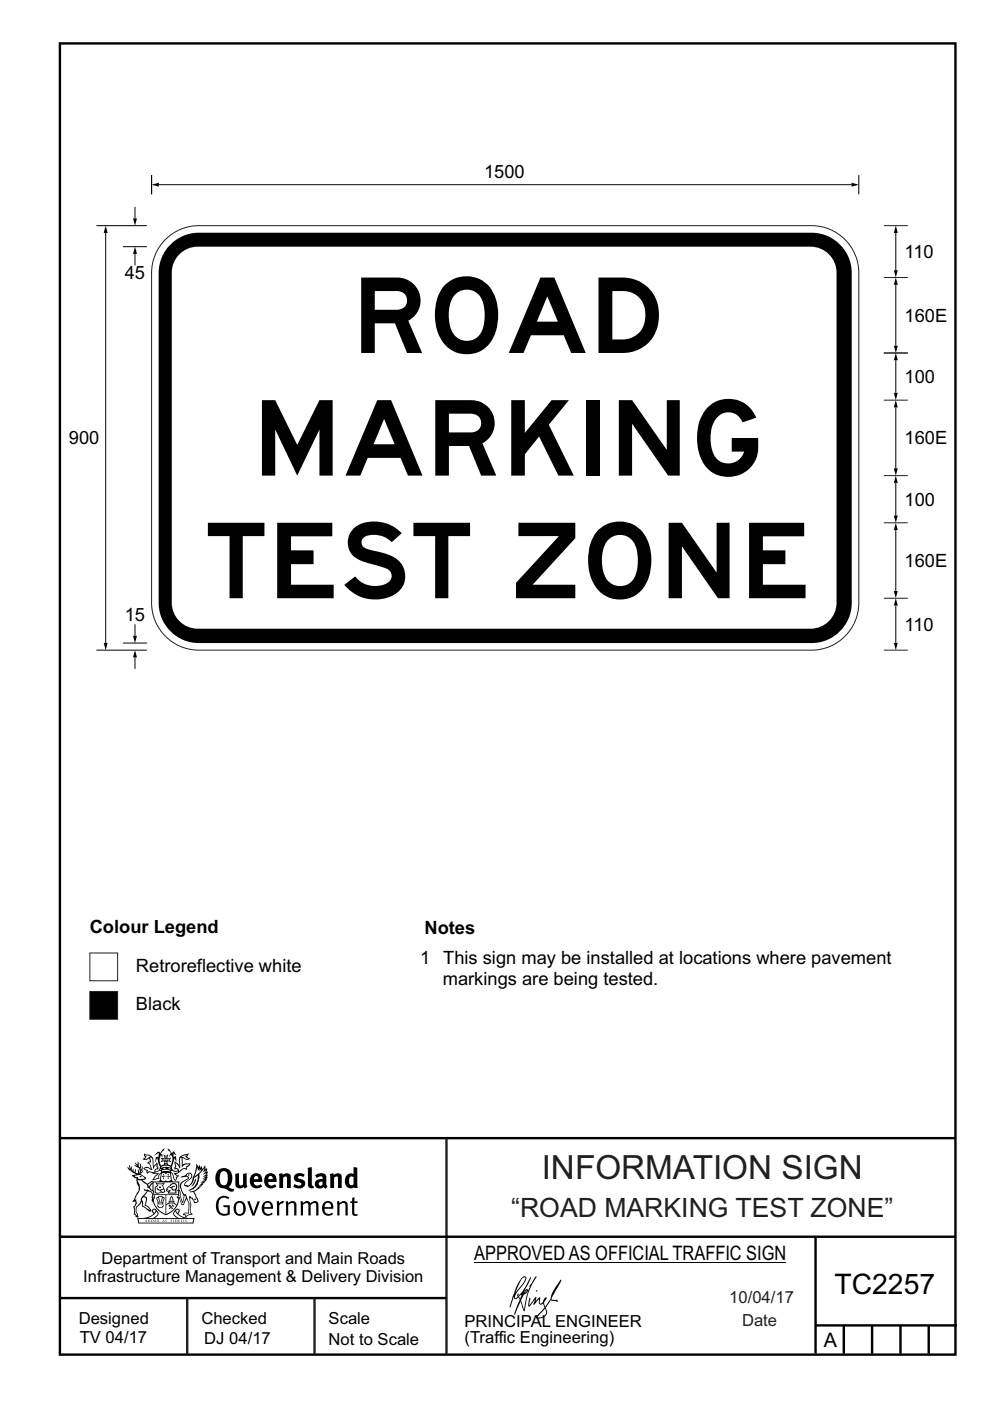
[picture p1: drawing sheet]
<svg xmlns="http://www.w3.org/2000/svg" width="210mm" height="297mm" viewBox="0 0 210 297" stroke-linecap="round" stroke-linejoin="round" font-family="sans-serif">
<path d="M12.7 9.2h190v278h-190zM12.7 241.3h189.9M12.7 275.2h82M12.7 262.2h190.1M173 262.2v24.8M173 281h30M179 281v6M185 281v6M191 281v6M197 281v6" fill="none" stroke="#000" stroke-width=".51"/>
<path d="M94.7 241.4v45.8M39.7 275.2v12M66.7 275.2v12" fill="none" stroke="#231f20" stroke-width=".51"/>
<g fill="#000">
<path d="M29.5 249.5l.3-.2 .3 .3z" fill-rule="evenodd"/>
<path d="M30.8 244.9l1.1 .3-.9 .5h-.4l.5-.5zM31.8 245.5l.2-.1a2.44 2.44 0 0 1 .4 2l.1 .4 .7-1-.1 .6 .3 .3a.57 .57 0 0 0-.6 .8l-1-.2-.5 .2 .1-.5-.7-.2 .6-.2 1 .5 .1-.1-.6-1.3-.2-.1 .5-.1zM30.7 244.5l-.2 .4 .3 .4-.6 .4a1.04 1.04 0 0 0 1.4-.1l.2 .7h-.4l-.2 .4a.94 .94 0 0 1 .9 1.1l-.2-.1a1.16 1.16 0 0 0-1.5-.1l.3 .4 .4 .2 .1 .5 .2 .2v-.2a.94 .94 0 0 1 1.1 .2h.9l-1.2 1.2a1.13 1.13 0 0 0 1.2-.2l.4-.1-.1-.4 .5-.7a.83 .83 0 0 0-.6 1.1l-.3-.1-.7 .3 1.1-1.4-.5 .2-.5-.1 1.3-.5-.2-.2-.8 .4v-.3l.2-.2 .3 .1 .1-.3-.2-.4v-.6l-.2-.3-.6 .9v-.7a1.42 1.42 0 0 0-1.7-1.8z" fill-rule="evenodd"/>
<path d="M31 258.7l.1 .2h-.2zM31 258.6l-.3 .5 .4-.1 .2 .1z" fill-rule="evenodd"/>
<path d="M31.3 258.6h.2v.4a.25 .25 0 0 0 .3-.1 .25 .25 0 0 0-.1-.3h.1a.29 .29 0 0 1 0 .4 .29 .29 0 0 1-.4 0 .29 .29 0 0 1 0-.4z" fill-rule="evenodd"/>
<path d="M32.2 258.6a.22 .22 0 0 1 .3 .2 .22 .22 0 0 1-.3 .2zM32 258.6v.5a.33 .33 0 0 0 .5-.1 .33 .33 0 0 0 0-.4 .33 .33 0 0 0-.5 0z" fill-rule="evenodd"/>
<path d="M29.2 250.1l.3 .2a.61 .61 0 0 1 .8 .3l.3 .2a.8 .8 0 0 1 .6 1l.4 .1 .5 .6a1 1 0 0 1 .5 1l-.1 .7v-.5h-.1a.96 .96 0 0 0-.8-1.3l-.3-.2h-.6l-.1-.1-.2 .1 .2 .3h.5l-1.1 1.4-.2 .9-.4 .6a1.33 1.33 0 0 0-.5 1.8l.2 .5a1.26 1.26 0 0 1-.5-1.4l-.1-.4a1.56 1.56 0 0 0 .4-1.7l-.3 .2 .2-.5a3.2 3.2 0 0 0 .7-3zM30.4 253.9h.4a2.06 2.06 0 0 1-.1 1.6l.7 .5 .4 .5-.6-.2-.8-.6-.1-.9a.51 .51 0 0 1 .1-.9zM28.6 249.3a1.52 1.52 0 0 1 2.1 .6l-1.1 .1-.2-.1-.2-.4-.4 .1zM27.5 247v.8l-.3-.4-.2 .1a3.1 3.1 0 0 0 2 1.5l-1 .1 .5 .6 .5 .1v1.1a1.84 1.84 0 0 1-.2 2.5l-.4 .9-.4 .4 .3 .1 .4-.1 .1 .4-.2 .5-.3 .2 .1 1.8 .2-.1 .2 .6h.2l.4-.1-.1-.5a1.3 1.3 0 0 1-.1-1.6l.8-1.1 .2 1.1 .6 .2 .4 .6 .2-.2 .2 .4 .5-.1a1.85 1.85 0 0 0-1.2-1.3l.1-.3a1.39 1.39 0 0 0 0-1.5h-.5l.5-.6a.66 .66 0 0 1 .9-.4 .66 .66 0 0 1 .3 .9l-.1 .4h.2v.1l-.2 .3 .2 .5 .2-.3a2.24 2.24 0 0 0 .1-2.2 .73 .73 0 0 1-.7-.6 .73 .73 0 0 1 .5-.8l.1-.2a.94 .94 0 0 0-.9 .8 .48 .48 0 0 1-.1-.5 .48 .48 0 0 1 .5-.3l.5-.3a.51 .51 0 0 0-.8 .2l-.5 .3-1-.8 .6-.1 .1-.5-1.1-.7 .5-.4v-.4l-.5 .5 .1-.2a.69 .69 0 0 0 .2-1.1v.5l-.3 .2 .1-1.1-.3-.2 .1 .6-.1 .2-.4-1.2v.6l-.7-.3 .6 .6-.6-.2 .2 .3a1 1 0 0 1 .8 1.5l-.2-.8v.8l-.5-.2-.1-.7-.2 .6-.2-.1v-.6l-.2 .4-.2-.2 .1-.7-.2 .5z" fill-rule="evenodd"/>
<path d="M32.9 258.7l.1 .2h-.2zM32.9 258.6l-.2 .5 .3-.1 .2 .1z" fill-rule="evenodd"/>
<path d="M33.6 251.6h.5l.1 .3h-.4z" fill-rule="evenodd"/>
<path d="M33.3 258.6h.2v.2l.3-.2-.2 .2 .2 .3-.3-.2-.1 .2h-.1l.2-.3z" fill-rule="evenodd"/>
<path d="M34.7 258.7l.1 .2h-.2zM34.7 258.6l-.3 .5 .4-.1 .2 .1z" fill-rule="evenodd"/>
<path d="M34.2 252.4a.3 .3 0 0 0 .6 0 .3 .3 0 0 0-.6 0zM33.3 251l.3 .3-.3 .3a.79 .79 0 0 0 0 1.3l.8-.2-.1-.3a.55 .55 0 0 1-.7-.6h.1l.1 .3 .4 .1 .8-.2-.4-.7 .4-.3-.7 .1zM33 250.7l1.1 .2 .9-.2-.4 .7 .4 1.1a.56 .56 0 0 1-.8 .3l-.2 .1a.73 .73 0 0 1-.9 .1 .73 .73 0 0 1-.3-.9v-.4l.5-.4z" fill-rule="evenodd"/>
<path d="M34.5 254h.2v.2l-.3 .6h-.1zM33.6 255.3h.9v.2a.55 .55 0 0 1-.8 .4v-.2h-.2zM33.4 254h.2l.2 .8h-.2zM33.6 255h.8l.1 .1-.8 .1zM33.8 253.7h.5l-.2 1.1h-.2zM33.3 253.8l-.1 .3 .3 1.2a.48 .48 0 0 0-.1 .5 .48 .48 0 0 0 .4 .3l.6-.1a.49 .49 0 0 0 .2-.7l.3-1.2-.1-.3a1.42 1.42 0 0 0-1.5 0z" fill-rule="evenodd"/>
<path d="M34.6 248.9l.2 .1-.1 .3 .4 .1h-.4v.6l-.1-.5-.3-.1h.3z" fill-rule="evenodd"/>
<path d="M35 258.6h.4h-.1v.5h-.2l.1-.5z" fill-rule="evenodd"/>
<path d="M34.3 248.8a.57 .57 0 0 1 .9 .2 .57 .57 0 0 1 .9-.2l.2 1.4-.2 .1a.57 .57 0 0 1-.9-.1 .69 .69 0 0 1-1.1 0zM34.2 248.1l-.3 2.1-.2 .4h2.9l-.1-.4-.3-2.1h-.2v.3l-.8-.1-.9 .1 .1-.3z" fill-rule="evenodd"/>
<path d="M34.2 247.4a1.51 1.51 0 0 1 2 .2 2.67 2.67 0 0 0-2.1 0zM35.7 247.6l.4 .2 .1 .2-.4-.1zM34.6 247.7l.4-.1 .2 .2h-.4zM34 247.9l.3 .1-.3 .1zM34.9 246.9l.3-.2 .2 .2zM34.9 245.7h.2v.4h-.2zM35 245.1l.2 .2 .2-.2-.1 .4h-.2zM35.1 246.3h.2l.1 .4-.2-.2-.2 .2zM35.3 245.7h.2v.4h-.2zM34.4 245.7l.3 .1v.2l-.3 .1 .2-.2zM35.7 245.8l.3-.1-.2 .2 .2 .2-.4-.1zM32.7 244.9l1-.5-.1 1-.2-.1-.4 .1-.2 1.1 .5-1 .2 .9a1.84 1.84 0 0 1 .3 1.7l.4 .1a2.48 2.48 0 0 1 2.2 .1l.2-.3-.2-.7 .7-1.7 .4 .6-.2-1-.2-.1-.2 .3v-.9l.6 .4-.6-.7h-.3l-.1 .4-.5-.8-.5-.3 .2 .4 .5 .6-.4 .7 .4-.3a2.06 2.06 0 0 1 0 2.2l-.6-.2-.1-.6 .1-.1 .8 .2-.4-.5 .4-.5-.7 .2-.2-.2 .2-.7-.5 .4-.5-.4 .2 .7-.2 .2-.7-.2 .4 .5-.4 .5 .7-.2 .2 .1-.2 .6-.5 .2a2.02 2.02 0 0 1 0-2.2l.3 .5-.1-.6-.3-.1 .8-1.2-.5 .3-.4 .7-.2-.3a.8 .8 0 0 0-.8 .5z" fill-rule="evenodd"/>
<path d="M35.6 248.9l.2 .1-.1 .4h.3l-.3 .1v.5l-.1-.6h-.3l.3-.1z" fill-rule="evenodd"/>
<path d="M36 254.8h.8v.2h-.8zM36.4 253.8l.2 .8h-.4zM36.4 253.5l-.3 .5-.1 .6h-.2v.4l-.7 .4 .1 .2a1.48 1.48 0 0 1 2.2 .1l.2-.1-.6-.5v-.5h-.2l-.1-.6z" fill-rule="evenodd"/>
<path d="M36.2 258.6h.3h-.2v.2h.2h-.2l.1 .3h-.2z" fill-rule="evenodd"/>
<path d="M36.7 258.6h.2v.5h-.2z" fill-rule="evenodd"/>
<path d="M35.8 255.4l.3 .1 .2 .3 .3-.2-.2-.2a.38 .38 0 0 1 .4 .5l-.1-.2-.3 .3 .3 .2-.3 .2-.1-.3-.4 .3-.1-.2 .4-.3-.2-.1-.1 .1z" fill-rule="evenodd"/>
<path d="M35.6 251.9l.7-.5a.58 .58 0 0 1 1-.1 .58 .58 0 0 1-.5 .9l-.2-.3a.43 .43 0 0 1 .6-.3v-.1a.57 .57 0 0 0-.8 .2l-.2-.1-.3 .2 .4 .1a.55 .55 0 0 0 .9 .5v.5h-1.3l.3-.4-.1-.2-.6 .1 .2-.2-.2-.1zM35.4 251.8l-.1 .2a.39 .39 0 0 0 .2 .7l.3-.1-.2 .5h1.9l-.1-.8a.86 .86 0 0 0-.1-1.4 .86 .86 0 0 0-1.3 .4z" fill-rule="evenodd"/>
<path d="M37.3 258.6a.22 .22 0 0 1 .3 .2 .22 .22 0 0 1-.3 .2zM37.1 258.6v.5a.33 .33 0 0 0 .5-.1 .33 .33 0 0 0 0-.4 .33 .33 0 0 0-.5 0z" fill-rule="evenodd"/>
<path d="M37.8 258.6h.3h-.1v.2h.1h-.1v.2l.1 .1h-.3z" fill-rule="evenodd"/>
<path d="M32.4 250.5h5.6v2l-.2-.1v-1.7h-5.2v2.5h5.2v-.8l.1 .2-.1 1.1v-.3h-2.5v4a4.1 4.1 0 0 0 2.6-3.6l.1-.1a4 4 0 0 1-2.8 3.9 4.2 4.2 0 0 1-2.8-4.7l.1 1.3 .1-.1a3.8 3.8 0 0 0 2.5 3.3v-4h-2.5l-.2-.9z" fill-rule="evenodd"/>
<path d="M38.3 258.6h.3l-.1 .4 .2 .1h-.4z" fill-rule="evenodd"/>
<path d="M38.5 245.3l.5-.3 .7-.1-.6 .3 .8 .5h-.3zM38.3 245.5h.2l.1 2a1.69 1.69 0 0 1 1.5-.7l-.7 .5 .1 .5a1.1 1.1 0 0 0-1.5 .6l-.1-.5-.2-.2h-.5l.2-.4-.2-.7a1.42 1.42 0 0 1 .8 1.1l.2-.1zM37.1 246.2l.1 1-.2 .3v.5l.6-.1 .1 .2a.96 .96 0 0 1-1.1-.1l-.1 .1a1.06 1.06 0 0 0 1.3 .2v.1a.72 .72 0 0 1-1 .2l.3 .5 .6 .3-.4 .1-.1 .7-.3-.4-.3-1.1-.4-.4 .4 .9a1.54 1.54 0 0 0 .6 1.2l.2-.3a.58 .58 0 0 1 .5-.7l.1-.2h-.3l-.4-.3 .9-.5a.93 .93 0 0 1 1.1-.5l.1 .2 .2-.1 .1-.5a.99 .99 0 0 0 .7-.9l-1.3 .1-.4 .3v-1.5l.9 .4 .8-.3h-.3l-.5-.4 .4-.7-.7 .2a1.46 1.46 0 0 0-1.3 2.1v.4l-.2-.4z" fill-rule="evenodd"/>
<path d="M38.9 258.6h.2v.5h-.2z" fill-rule="evenodd"/>
<path d="M39.3 258.6h.2l-.2 .1 .2 .2-.1 .2h-.1v-.2l.2 .1z" fill-rule="evenodd"/>
<path d="M29.4 258.4h11.6l-.2 .8h-11.3zM31.3 258.2l.5-.1a2.48 2.48 0 0 0 1.4-1.3l.2 .6-.5 .5-.4 .3zM32.5 256.6l.3-.2 .2 .2-.3 .6zM37.2 256.8a2.65 2.65 0 0 0 1.8 1.4h-1.1l-.5-.3-.5-.5zM37.4 256.6l.2-.2 .3 .2-.3 .6zM29.2 258.2l.1 1.2h11.7l.3-1.1-.2-.1a4.1 4.1 0 0 1-3.3-.9l.3-.4-.1-.5a1.06 1.06 0 0 0-1.3 .9l.2 .4 .6 .5h-4.7l.3-.1a.84 .84 0 0 0 .6-.7 .84 .84 0 0 0-.5-.9l-.3-.2-.5 .1-.1 .5 .3 .4a4.2 4.2 0 0 1-3.4 .9z" fill-rule="evenodd"/>
<path d="M41.3 250.1l.3-.2-.2 .9-.6 .7h-.2l.5-.7z" fill-rule="evenodd"/>
<path d="M41.2 254.2l.3-.1 .1 .3h-.4z" fill-rule="evenodd"/>
<path d="M39.7 249l.3-.2 .5 .2a.88 .88 0 0 1-.6 1.1 1.22 1.22 0 0 0-.8 1.3l.5 .2a.72 .72 0 0 0 .9-.4l.5-.8 .2-.6 .8-.6v.3a2.85 2.85 0 0 1-2 2.8l.1 .1a2.13 2.13 0 0 0 1.9-1.5l-.1-.2a2.01 2.01 0 0 0 .3-1.8l1.2-1.3-.4 1 .7-.5-.7 1 .8-.4-.8 .8 .7-.1-.9 .5 .8-.1-.8 .4h.7l-.8 .3 .3 .2h-.4l.2 .4-.4-.1 .2 .3h-.4l.1 .3h-.1a2.16 2.16 0 0 1-2 1l.1 .2h.4a.76 .76 0 0 1 .7 .7l.5 1.2-.6 .2a1.45 1.45 0 0 0-1.2-1.3l.3 1.8-.1 1.9 .4 .2a1.07 1.07 0 0 0-1.2 .4v-.3l-.5-.2a.87 .87 0 0 1 1-.1l.1-.7a4.4 4.4 0 0 0-.6-3.1l-.1-.3h-.2a2.16 2.16 0 0 1-.7-2.2l.3-.3 1.2-.8a.55 .55 0 0 0-.4-.7zM37.8 252.4a.76 .76 0 0 1 .3 1.1l.6 1.6 .4-1.7 .2 .1a.61 .61 0 0 1-.1 .9l-.3 .9h-.2l-.7-1.6-.3 .1a1.18 1.18 0 0 0 .1-1.4zM41.8 247.5l.2 .8 .3-.6v.6l.3-.5a1.9 1.9 0 0 1-1.1 1.4l-.3 .3zM38.2 249.6l1.4-.1 .2 .1v.3l-.5 .3a1.26 1.26 0 0 0-1 1.9l.2 .7a1.84 1.84 0 0 1 .2 2l-.4-1.3a.96 .96 0 0 0-.4-1.3l-.4 .3a.78 .78 0 0 1-.1 1.3l.2 .2h.4l.4 1.1a.38 .38 0 0 0 .2 .4 .38 .38 0 0 0 .4-.1l.6-1.2a2.94 2.94 0 0 1 .3 2.5v.5l-.8-.1-.3 .4v.2l.4-.1 .1 .4 .2 .1a1.02 1.02 0 0 1 1.3-.5l-.1-.4-.3-.1 .2-1.7-.3-1.4 .1 .1a1.14 1.14 0 0 1 .7 .9 .63 .63 0 0 0 .9-.2 .63 .63 0 0 0-.2-.8l-.6-1.3 .9-.6 .2-.3 .2-.1v-.2h.3l-.1-.3h.4l-.1-.3 .5-.1-.2-.2 .5-.4 .1-.2-.3 .1 .5-.6-.3 .1 .3-.6-.4 .1 .4-.5v-.3l-.3 .2 .1-.6v-.3l-.4 .3-.1-.8-.5 .8-.2-.7-.2 .5-.3-.8-.1 .6-.5-.8-.1 1.4-.7 1.9a1.81 1.81 0 0 1-.9 1.4l-.6-.2a1.75 1.75 0 0 1 1.1-1.2 .75 .75 0 0 0 .1-1.3 .75 .75 0 0 0-1.2 .5z" fill-rule="evenodd"/>
<path d="M46.4 253.9a1.72 1.72 0 0 1 2.2 0l-.2 .3a1.24 1.24 0 0 0-1.4-.1 1.24 1.24 0 0 0-.7 1.3 1.49 1.49 0 0 0 1.3 2l.7-.2v-1.3h-.9l-.1-.4h1.4v2a1.93 1.93 0 0 1-2.2-.1 1.93 1.93 0 0 1-.7-2.2l.2-.7z" fill-rule="evenodd"/>
<path d="M47 248.5a2.55 2.55 0 0 0 0 2.7l.3 .1a.81 .81 0 0 0 1-.9v-.6a1.04 1.04 0 0 0-1.1-1.5zM46.3 248.1a1.82 1.82 0 0 1 2.1-.2 1.82 1.82 0 0 1 .9 1.9 2.29 2.29 0 0 1-.8 1.9l.7 .3h.5l-.2 .6a2.87 2.87 0 0 1-2-.7 2.12 2.12 0 0 1-1.7-3.1z" fill-rule="evenodd"/>
<path d="M50.3 255.2a1.65 1.65 0 0 0 .3 2.2 .99 .99 0 0 0 1-1.5 .78 .78 0 0 0-.4-.8 .78 .78 0 0 0-.9 .1zM50 254.9a1.33 1.33 0 0 1 1.6-.1 1.33 1.33 0 0 1 .5 1.5 1.31 1.31 0 0 1-1.3 1.5 1.31 1.31 0 0 1-1.3-1.6l.1-.5z" fill-rule="evenodd"/>
<path d="M49.9 248.9l.8-.2v2a.46 .46 0 0 0 .2 .6 .46 .46 0 0 0 .7-.2v-2.2l.7-.2v2.4l.2 .5-.6 .4-.2-.3a1.02 1.02 0 0 1-1.2 .2 1.02 1.02 0 0 1-.6-1.1z" fill-rule="evenodd"/>
<path d="M52.5 254.7l.4-.1 .9 2.6 .8-2.5h.5l-1.1 3h-.5z" fill-rule="evenodd"/>
<path d="M54 249.5l-.1 .5h.9a.49 .49 0 0 0-.2-.6 .49 .49 0 0 0-.6 .1zM53.4 249.2a1.34 1.34 0 0 1 1.6-.3 1.34 1.34 0 0 1 .6 1.5v.2h-1.7a.77 .77 0 0 0 .5 .8 .77 .77 0 0 0 .9-.3l.3 .4a1.59 1.59 0 0 1-2.1 .2 1.59 1.59 0 0 1-.4-2z" fill-rule="evenodd"/>
<path d="M56.2 255.2l-.2 .7h1.4a.7 .7 0 0 0-.3-.8 .7 .7 0 0 0-.9 .1zM55.9 255a1.22 1.22 0 0 1 1.5-.2 1.22 1.22 0 0 1 .5 1.5h-1.9a.93 .93 0 0 0 .5 1 .93 .93 0 0 0 1.2-.2l.1 .3a1.43 1.43 0 0 1-1.7 .1 1.43 1.43 0 0 1-.6-1.7z" fill-rule="evenodd"/>
<path d="M57 249.5l-.1 .5h.9a.49 .49 0 0 0-.2-.6 .49 .49 0 0 0-.6 .1zM56.4 249.2a1.34 1.34 0 0 1 1.6-.3 1.34 1.34 0 0 1 .7 1.5v.2h-1.8a.77 .77 0 0 0 .5 .8 .77 .77 0 0 0 .9-.3l.3 .4a1.59 1.59 0 0 1-2 .2 1.59 1.59 0 0 1-.5-2z" fill-rule="evenodd"/>
<path d="M58.7 254.8l.4-.2 .1 .5 .4-.3 .6-.2-.2 .6a.66 .66 0 0 0-.8 .6v1.9h-.4z" fill-rule="evenodd"/>
<path d="M59.1 248.9l.8-.2 .1 .4a.95 .95 0 0 1 1-.3 .95 .95 0 0 1 .7 .8v2.3h-.8v-2.3a.46 .46 0 0 0-.8 .1v2.2h-.9z" fill-rule="evenodd"/>
<path d="M60.6 254.8l.4-.2 .1 .5a.94 .94 0 0 1 1-.4 .94 .94 0 0 1 .8 .7v2.3h-.5l-.1-2.5a.81 .81 0 0 0-1.2 .3v2.2h-.4z" fill-rule="evenodd"/>
<path d="M62.5 249.1a1.75 1.75 0 0 1 2.1-.1l-.2 .5-.6-.2a.43 .43 0 0 0-.6 .3l.4 .3a1.04 1.04 0 0 1 1.2 1.2 1.04 1.04 0 0 1-1.4 .9l-1.2-.4 .3-.6 1 .4 .4-.4a.88 .88 0 0 0-1-.5l-.4-.2-.1-.4z" fill-rule="evenodd"/>
<path d="M65.3 247.6l.8-.2 .1 3.8 .2 .2 .2 .5a.88 .88 0 0 1-1-.1 .88 .88 0 0 1-.3-1z" fill-rule="evenodd"/>
<path d="M63.7 254.7l.5-.1 .1 .5 .4-.3a.78 .78 0 0 1 1.1 .3 .9 .9 0 0 1 1-.5 .9 .9 0 0 1 .7 .8v2.3h-.4l-.1-2.5a.67 .67 0 0 0-1.1 .3v2.2h-.5v-2.4l-.4-.2-.7 .4v2.2h-.5z" fill-rule="evenodd"/>
<path d="M67.8 250.6a.43 .43 0 0 0-.1 .7 .43 .43 0 0 0 .7-.1v-.7zM66.8 249.2a1.7 1.7 0 0 1 2.4 .1v1.8l.3 .4-.4 .5-.5-.3a1.03 1.03 0 0 1-1.7-.2 1.03 1.03 0 0 1 .8-1.5h.7v-.4a.8 .8 0 0 0-1.2 .1z" fill-rule="evenodd"/>
<path d="M69 255.2l-.2 .7h1.4a.7 .7 0 0 0-.3-.8 .7 .7 0 0 0-.9 .1zM68.7 255a1.22 1.22 0 0 1 1.5-.2 1.22 1.22 0 0 1 .5 1.5h-1.9a.93 .93 0 0 0 .5 1 .93 .93 0 0 0 1.2-.2l.1 .3a1.44 1.44 0 0 1-1.7 .1 1.44 1.44 0 0 1-.6-1.7z" fill-rule="evenodd"/>
<path d="M69.9 248.9l.8-.2 .1 .4a.95 .95 0 0 1 1-.3 .95 .95 0 0 1 .7 .8v2.3h-.8v-2.3a.46 .46 0 0 0-.8 .1v2.2h-.8z" fill-rule="evenodd"/>
<path d="M71.4 254.8l.5-.2 .1 .5a.94 .94 0 0 1 1-.4 .94 .94 0 0 1 .7 .7v2.3h-.4l-.1-2.5a.81 .81 0 0 0-1.2 .3v2.2h-.5z" fill-rule="evenodd"/>
<path d="M74.3 249.5a1.48 1.48 0 0 0 0 1.7l.4 .1 .3-.2v-1.5l-.3-.2zM75 247.4l.8 .2 .1 4.3h-.7l-.1-.2a1.26 1.26 0 0 1-1.4 0 1.26 1.26 0 0 1-.6-1.3 1.29 1.29 0 0 1 .5-1.3 1.29 1.29 0 0 1 1.4-.2z" fill-rule="evenodd"/>
<path d="M74.7 254l.5-.2v.9h.7l-.1 .4h-.7l.1 2.2 .1 .1h.5l.1 .3a.75 .75 0 0 1-1.2-.6v-2h-.4v-.4h.4z" fill-rule="evenodd"/>
<path d="M111.6 273.7l.2-.2-.5 .7zM110.4 274.5l.2 .1-.3 .8-.2-.5zM110.9 270.9h.5a9.3 9.3 0 0 1-2 3.1l-.1 .3 1-2.5zM110.6 271a14.7 14.7 0 0 0-2.2 4.9l-.3 1.2 .1 .1 .8-2.3a.42 .42 0 0 0 .2 .6 .42 .42 0 0 0 .6-.3l.2-.1 .2 .5-1.1 3.2h.2l1.1-2.9 .6 1.9 .2 .2 .2-.5a13.5 13.5 0 0 1 2-6.2l.4-.5-.1-.2-1.6 2.1 .4-.1a14.9 14.9 0 0 0-1.3 5.1l-.4-1.1a1.39 1.39 0 0 1 .2-1.9l.1-.2a.92 .92 0 0 0 .8-1.2 .75 .75 0 0 0-.8 .7l-.1 .2 1.6-3.4h-.1l-.4 .7a10.5 10.5 0 0 1-2.2 3.3l.2-.5a.32 .32 0 0 0-.4 .2 .32 .32 0 0 0 .1 .4l-.5 .4a3.2 3.2 0 0 1 1.1-2.3l.5-.6a2.49 2.49 0 0 0 .7-1.6l-.4-.2z" fill-rule="evenodd"/>
<path d="M113.7 273.6l.3 .2h-.3z" fill-rule="evenodd"/>
<path d="M115.6 277.5a1.15 1.15 0 0 1 .1 1.3 1.15 1.15 0 0 1-1.2 .5l-.6 .1zM112.2 275.2l-.2 1.6 .2 .2 1.2-1.5-.2 1.1 1.1-1.1a.94 .94 0 0 0 .4 1.1l.5-.3 .3 .9-1.2 1.3a.98 .98 0 0 0-.5 1 1.9 1.9 0 0 0 2.3-1.3l-.1-.2a1.02 1.02 0 0 1 .2-1.4l.6-1 1.5 .3-.2-.4v.2l-1.1-.1v-.3l2-3.6 .1-.2-.2-.2-1.7 2.8a6.6 6.6 0 0 1-1.6 2.9l-.1-.2a1.01 1.01 0 0 1 .4-1.4l.1-.2-.3-.1-.4 .4-.1 .5-.6 .4-.1-.4 .1-.9-.2-.1-.9 1 .3-1h-.2l-1.4 1.8 .3-1.5v-.1z" fill-rule="evenodd"/>
<circle cx="40" cy="249.1" r=".17"/>
</g>
<path d="M100.6 267.7h66.2" fill="none" stroke="#000" stroke-width=".21"/>
<path d="M19.1 202.1h5.8v5.8h-5.8z" fill-rule="evenodd" fill="#fff" stroke="#231f20" stroke-width=".21"/>
<path d="M19.1 210.2h5.8v5.9h-5.8z" fill-rule="evenodd" fill="#000" stroke="#231f20" stroke-width=".21"/>
<path d="M32.2 37.1v4.1M33.7 39.2h146.9M182.2 37.1v4.1M190 49.4v7.9M190 60.4v12.9M190 76.4v6.9M190 86.4v12.9M190 102.4v6.9M190 112.4v12.9M190 128.4v7.9" fill="none" stroke="#000" stroke-width=".21"/>
<g fill="#000">
<path d="M32.2 39.2l1.5-.5v.9zM180.6 38.7l1.6 .5-1.6 .4zM189.6 57.3h.8l-.4 1.5zM190 47.8l.4 1.6h-.8zM189.6 73.3h.8l-.4 1.5zM190 58.8l.4 1.6h-.8zM190 74.8l.4 1.6h-.8zM189.6 83.3h.8l-.4 1.5zM189.6 99.3h.8l-.4 1.5zM190 84.8l.4 1.6h-.8zM190 110.8l.4 1.6h-.8zM189.6 109.3h.8l-.4 1.5z"/>
<path d="M190 100.8l.4 1.6h-.8zM189.6 136.3h.8l-.4 1.5zM190 126.8l.4 1.6h-.8zM189.6 125.3h.8l-.4 1.5z"/>
</g>
<path d="M187.5 47.8h5M187.5 58.8h5M187.5 74.8h5M187.5 84.8h5M187.5 100.8h5M187.5 110.8h5M187.5 126.8h5" fill="none" stroke="#231f20" stroke-width=".21"/>
<path d="M35.5 50.4a10 10 0 0 1 6.7-2.6h130a10 10 0 0 1 10 10v70a10 10 0 0 1-10 10h-130a10 10 0 0 1-10-10v-70a10 10 0 0 1 3.3-7.4z" fill-rule="evenodd" fill="#fff" stroke="#231f20" stroke-width=".21"/>
<path d="M36.2 51.8a8.5 8.5 0 0 1 6-2.5h130a8.5 8.5 0 0 1 8.5 8.5v70a8.5 8.5 0 0 1-8.5 8.5h-130a8.5 8.5 0 0 1-8.5-8.5v-70a8.5 8.5 0 0 1 2.5-6z" fill-rule="evenodd" fill="#000"/>
<path d="M38 53.9a5.5 5.5 0 0 1 3.9-1.6h130a5.5 5.5 0 0 1 5.5 5.5v70a5.5 5.5 0 0 1-5.5 5.5h-130a5.5 5.5 0 0 1-5.5-5.5v-70a5.5 5.5 0 0 1 1.6-3.9z" fill-rule="evenodd" fill="#fff"/>
<path d="M187.5 137.8h5" fill="none" stroke="#231f20" stroke-width=".21"/>
<path d="M20.5 47.8h10.6M22.4 49.4v86.9M26.1 52.3h5M28.6 53.8v2.5M28.6 43.9v2.4M20.5 137.8h10.6M26.1 136.3h5M28.6 132.4v2.4M28.6 139.4v2.4" fill="none" stroke="#000" stroke-width=".21"/>
<path d="M22.4 47.8l.4 1.6h-.8zM28.6 52.3l.4 1.5h-.8zM28.2 46.3h.8l-.4 1.5zM22 136.3h.8l-.4 1.5zM28.6 137.8l.4 1.6h-.8zM28.2 134.8h.8l-.4 1.5z" fill="#000"/>
<g font-size="22.2">
<text x="74.5" y="74.8">ROAD</text>
<text x="53.5" y="100.8">MARKING</text>
<text x="43.4" y="126.8">TEST ZONE</text>
</g>
<text font-size="7.1" fill="#231f20" x="114.9" y="249.9">INFORMATION SIGN</text>
<text font-size="6" x="177" y="274.4">TC2257</text>
<text font-size="5.6" fill="#231f20" x="108.4" y="258">“ROAD MARKING TEST ZONE”</text>
<g font-size="4.2">
<text x="100.6" y="267.2">APPROVED AS OFFICIAL TRAFFIC SIGN</text>
<text x="174.7" y="285.6">A</text>
</g>
<g font-size="3.9">
<text x="102.7" y="37.6">1500</text>
<text x="26.5" y="59.1">45</text>
<text x="191.9" y="54.7">110</text>
<text x="191.9" y="68.2">160E</text>
<text x="191.9" y="81.2">100</text>
<text x="14.6" y="94.2">900</text>
<text x="191.9" y="94.2">160E</text>
<text x="191.9" y="107.2">100</text>
<text x="191.9" y="120.2">160E</text>
<text x="26.5" y="131.7">15</text>
<text x="191.9" y="133.7">110</text>
<text x="19" y="197.8">Colour Legend</text>
<text x="90" y="198.1">Notes</text>
<text x="28.8" y="206.1">Retroreflective white</text>
<text x="89.1" y="204.5">1</text>
<text x="93.9" y="208.8">markings are being tested.</text>
<text x="94" y="204.5">This sign may be installed at locations where pavement</text>
<text x="28.8" y="214.2">Black</text>
</g>
<g font-size="3.5">
<text x="21.5" y="267.9">Department of Transport and Main Roads</text>
<text x="17.7" y="271.8">Infrastructure Management &amp; Delivery Division</text>
<text x="16.7" y="280.7">Designed</text>
<text x="42.7" y="280.7">Checked</text>
<text x="69.7" y="280.7">Scale</text>
<text x="98.5" y="281.4">PRINCIPAL ENGINEER</text>
<text x="16.9" y="284.8">TV 04/17</text>
<text x="43.3" y="284.9">DJ 04/17</text>
<text x="69.7" y="285.2">Not to Scale</text>
<text x="98.5" y="284.8">(Traffic Engineering)</text>
</g>
<g font-size="3.5" fill="#231f20">
<text x="154.7" y="276.2">10/04/17</text>
<text x="157.4" y="281.2">Date</text>
</g>
</svg>
